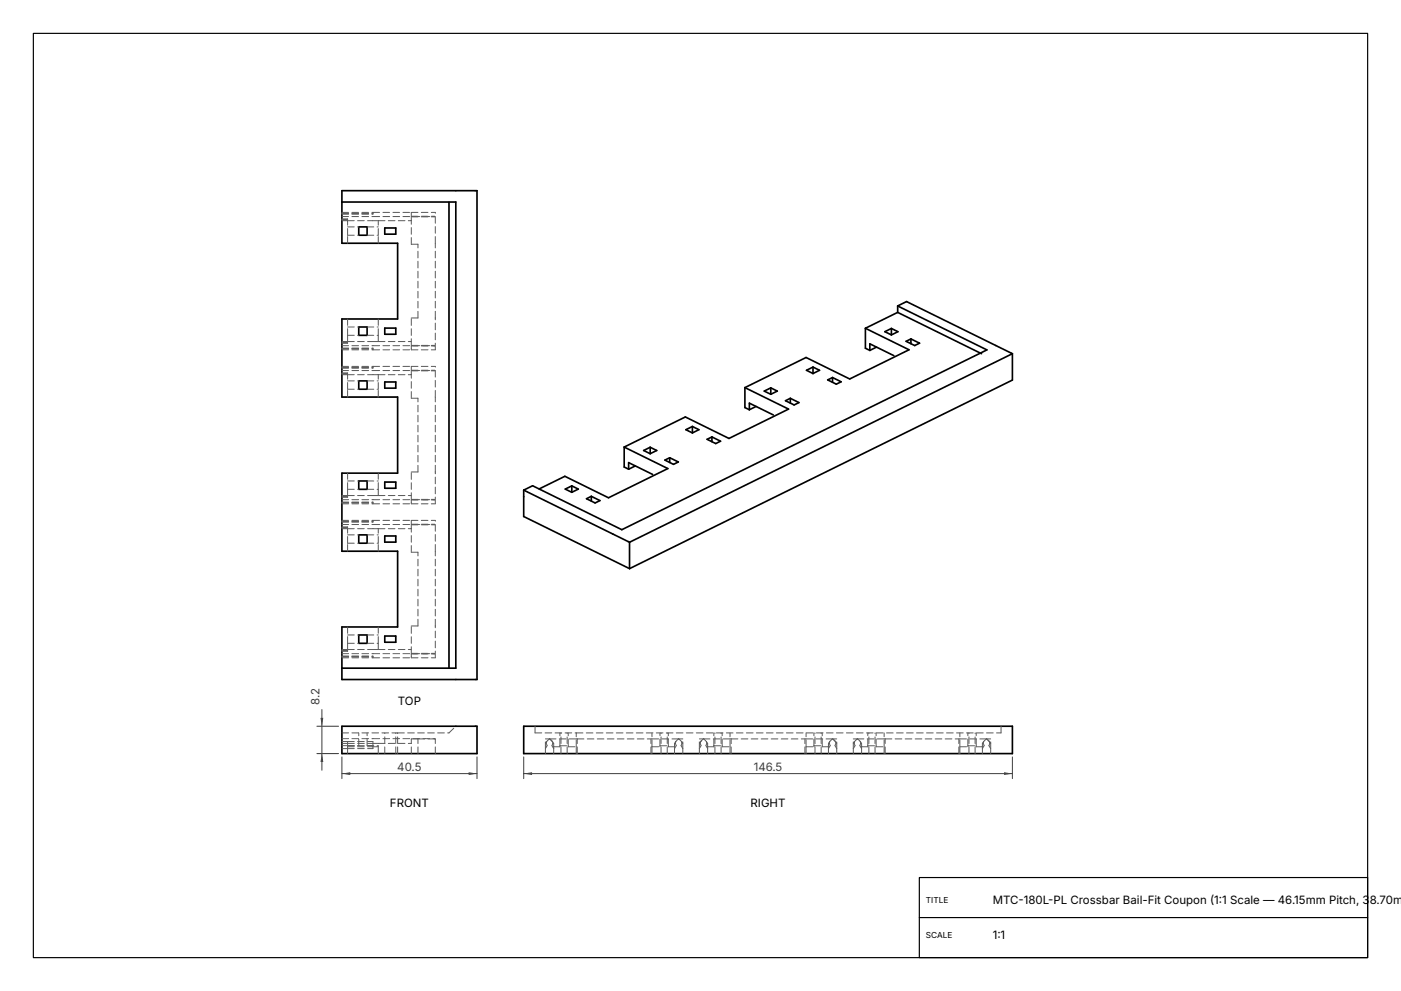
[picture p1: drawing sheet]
<svg xmlns="http://www.w3.org/2000/svg" width="420mm" height="297mm" viewBox="0 0 420 297" stroke-linecap="round" stroke-linejoin="round" font-family="sans-serif">
<g fill="none" stroke="#000" stroke-width=".5">
<path d="M102.5 57.2h40.5v146.5h-40.5v-15.8h16.7v-22.7h-16.7v-23.4h16.7v-22.8h-16.7v-23.4h16.7v-22.7h-16.7zM102.5 60.6h34.1v139.6h-34.1M107.6 68h2.5v2.5h-2.5zM115.4 68.3h3.3v1.9h-3.3zM134.6 60.6v139.6M107.6 98h2.5v2.5h-2.5zM115.4 98.3h3.3v1.9h-3.3zM259.4 98.4l13.1 6.4-17.8 8.8-13.1-6.5-18.3 9.1M259.4 98.4v6l1.4 .6M267.2 98.4l2 1-2 1M267.2 98.4l-1.9 1 1.9 1M267.2 98.4v2"/>
<path d="M269.1 91.7l2.7-1.3 31.7 15.6M269.1 91.7l26.8 13.2-109.5 53.9-26.7-13.2-2.7 1.3M269.1 93.6l-9.7 4.8M269.1 91.7v1.9M269.1 93.6l25.2 12.4M107.6 114.2h2.5v2.5h-2.5zM115.4 114.5h3.3v1.8h-3.3zM223.3 116.2l13.1 6.4-17.9 8.8-13-6.4-18.4 9M223.3 116.2v5.9l1.3 .7M231.1 116.2l1.9 1-1.9 1M231.1 116.2l-2 1 2 1M231.1 116.2v2"/>
<path d="M236.9 119.4v1.4M243.7 110l2 1-2 .9M243.7 110l-1.9 1 1.9 .9M243.7 110v1.9M248.1 113.9l1.5-.8 2.6 1.3-1.5 .7zM249.6 113.1v1.5M260.8 105v-2l7.2 3.6M262.8 104l-2 1M271.6 102.3l1.5-.7 2.6 1.2-1.5 .8zM273.1 101.6v1.4M303.5 106v7.9l-114.8 56.5M303.5 106l-114.8 56.5"/>
<path d="M187.1 134l13.1 6.4-17.8 8.8-13.1-6.5-7.7 3.8M187.1 134v6l1.4 .6M190.5 139.6l-2 1M194.9 134l2 1-2 1M194.9 134l-1.9 1 1.9 1M194.9 134v2M199.3 137.9l1.5-.7 2.6 1.3-1.5 .7zM200.8 137.2v1.4M207.6 127.8l1.9 1-1.9 .9M207.6 127.8l-2 1 2 .9M207.6 127.8v1.9M212 131.7l1.4-.8 2.6 1.3-1.4 .7z"/>
<path d="M213.4 130.9v1.5M224.6 122.8v-2l7.3 3.6M226.7 121.8l-2.1 1M235.5 120.1l1.4-.7 2.6 1.3-1.4 .7zM107.6 144.1h2.5v2.6h-2.5zM115.4 144.5h3.3v1.8h-3.3zM157 146.9v7.9l31.7 15.6M157 146.9l31.7 15.6M171.4 145.6l-1.9 1 1.9 .9M171.4 145.6l2 1-2 .9M171.4 145.6v1.9M175.8 149.5l1.5-.7 2.6 1.2-1.5 .7z"/>
<path d="M177.3 148.8v1.4M188.5 140.6v-2l7.2 3.6M107.6 160.3h2.5v2.5h-2.5zM115.4 160.6h3.3v1.9h-3.3zM188.7 162.5v7.9M107.6 190.3h2.5v2.5h-2.5zM115.4 190.6h3.3v1.9h-3.3zM102.5 217.7h40.5v8.2h-40.5zM157 217.7h146.5v8.2h-146.5z"/>
</g>
<g fill="none" stroke="#5a5a5a" stroke-width=".3" stroke-dasharray="2 1">
<path d="M102.5 66.1h1.7M102.5 65.9h1.7M102.5 65.8h1.7M102.5 65.6h1.7M102.5 64.9h9.3M102.5 64.2h9.3M102.5 64h9.3M102.5 63.9h9.3M102.5 63.7h9.3M104.2 72.9v-2.4M104.2 70.5v-4.4M104.2 70.5h3.4"/>
<path d="M104.2 68h3.4M104.2 66.1v-.3M104.2 65.8v-.2M104.2 66.1h7.6M110.1 70.5h3.3M110.1 68h3.3M111.8 66.1h1.6M111.8 64.9h18.5M111.8 64.2v-.3M111.8 63.7v.2M111.8 63.7h11.5M113.4 72.9v-2.4"/>
<path d="M113.4 70.5v-4.4M113.4 66.1h9.9M123.3 73.2v-7.1M123.3 66.1v-1.1M123.3 73.2h2M123.3 65h7M123.3 64.8v-1.1M123.3 64.8h7M123.3 63.7h7.2M130.3 65v-.1M130.3 64.9v-.1M130.5 72.9v-9.2"/>
<path d="M104.2 98h3.4M110.1 98h3.3M123.3 95.3h2M125.3 95.3v-22.1M130.5 95.6v-.3M130.5 95.3v-22.4M102.5 112.3h1.7M102.5 112h1.7M102.5 111.9h1.7M102.5 111.8h1.7M102.5 111.1h9.3M102.5 110.3h9.3"/>
<path d="M102.5 110.2h9.3M102.5 110.1h9.3M102.5 109.8h9.3M102.5 104.8h9.3M102.5 104.6h9.3M102.5 104.5h9.3M102.5 104.3h9.3M102.5 103.6h9.3M102.5 102.9h1.7M102.5 102.7h1.7M102.5 102.6h1.7M102.5 102.4h1.7"/>
<path d="M104.2 119v-2.3M104.2 116.6v-4.3M104.2 116.7h3.4M104.2 114.2h3.4M104.2 112.3v-.4M104.2 111.9v-.1M104.2 112.3h7.6M104.2 102.9v-.3M104.2 102.4v.2M104.2 102.4v-1.9M104.2 100.5v-4.9M104.2 102.4h7.6"/>
<path d="M104.2 100.5h3.4M110.1 116.7h3.3M110.1 114.2h3.3M110.1 100.5h3.3M111.8 112.3h1.6M111.8 111.1h18.5M111.8 110.3v-.2M111.8 109.8v.3M111.8 109.8h11.5M111.8 104.8v-.3M111.8 104.5v-.2M111.8 104.8h11.5"/>
<path d="M111.8 103.6h18.5M111.8 102.4h1.6M113.4 119v-2.3M113.4 116.6v-4.3M113.4 102.4v-1.9M113.4 100.5v-4.9M113.4 102.4h9.9M113.4 112.3h9.9M123.3 119.4v-7.1M123.3 112.3v-1.2M123.3 119.4h2M123.3 111.1h7"/>
<path d="M123.3 111v-1.2M123.3 111h7M123.3 109.8h7.2M123.3 104.8v-.3M123.3 104.5v-.8M123.3 104.8h7.2M123.3 103.7h7M123.3 103.5v-8.2M123.3 103.5h7M130.3 111.1h.1M130.3 111h.1M130.3 103.7v-.1"/>
<path d="M130.3 103.6v-.1M130.5 119v-9.2M130.5 104.8v-9.2M102.5 158.4h1.7M102.5 158.2h1.7M102.5 158.1h1.7M102.5 157.9h1.7M102.5 157.2h9.3M102.5 156.5h9.3M102.5 156.3h9.3M102.5 156.2h9.3M102.5 156h9.3"/>
<path d="M102.5 151h9.3M102.5 150.7h9.3M102.5 150.6h9.3M102.5 150.5h9.3M102.5 149.8h9.3M102.5 149h1.7M102.5 148.9h1.7M102.5 148.8h1.7M102.5 148.5h1.7M104.2 158.4v-.3M104.2 158.1v-.2M104.2 158.4h7.6"/>
<path d="M104.2 149v-.2M104.2 148.8v-.3M104.2 148.5v-1.8M104.2 146.6v-4.8M104.2 148.5h7.6M104.2 146.7h3.4M104.2 144.1h3.4M110.1 146.7h3.3M110.1 144.1h3.3M111.8 158.4h1.6M111.8 157.2h18.5M111.8 156.5v-.3"/>
<path d="M111.8 156v.2M111.8 156h11.5M111.8 151v-.4M111.8 150.6v-.1M111.8 151h11.5M111.8 149.8h18.5M111.8 148.5h1.6M113.4 158.4h9.9M113.4 148.5v-1.8M113.4 146.6v-4.8M113.4 148.5h9.9M123.3 158.4v-1.1"/>
<path d="M123.3 157.3h7M123.3 157.1v-1.1M123.3 157.1h7M123.3 156h7.2M123.3 151v-.4M123.3 150.6v-.8M123.3 151h7.2M123.3 149.8h7M123.3 149.7v-8.2M123.3 149.7h7M123.3 141.5h2M125.3 141.5v-22.1"/>
<path d="M130.3 157.3v-.1M130.3 157.2v-.1M130.3 149.8h.1M130.3 149.7h.1M130.5 151v-9.2M130.5 141.8v-.3M130.5 141.4v-22.4M104.2 165.2v-2.4M104.2 162.8v-4.4M104.2 162.8h3.4M104.2 160.3h3.4M110.1 162.8h3.3"/>
<path d="M110.1 160.3h3.3M113.4 165.2v-2.4M113.4 162.8v-4.4M123.3 165.5v-7.1M123.3 165.5h2M130.5 165.2v-9.2M102.5 197.1h9.3M102.5 196.9h9.3M102.5 196.8h9.3M102.5 196.6h9.3M102.5 195.9h9.3M102.5 195.2h1.7"/>
<path d="M102.5 195h1.7M102.5 194.9h1.7M102.5 194.7h1.7M104.2 195.2v-.3M104.2 194.7v.2M104.2 194.7v-1.9M104.2 192.8v-4.9M104.2 194.7h7.6M104.2 192.8h3.4M104.2 190.3h3.4M110.1 192.8h3.3M110.1 190.3h3.3"/>
<path d="M111.8 197.1v-.3M111.8 196.8v-.2M111.8 197.1h11.5M111.8 195.9h18.5M111.8 194.7h1.6M113.4 194.7v-1.9M113.4 192.8v-4.9M113.4 194.7h9.9M123.3 197.1v-.3M123.3 196.8v-.8M123.3 197.1h7.2M123.3 196h7"/>
<path d="M123.3 195.8v-8.2M123.3 195.8h7M123.3 187.6h2M125.3 187.6v-22.1M130.3 196v-.1M130.3 195.9v-.1M130.5 197.1v-9.2M130.5 187.9v-.3M130.5 187.6v-22.4M102.5 219.7h16.7M119.2 219.7h15.4M134.6 219.7l2-2"/>
<path d="M160.4 219.7v-2M160.4 219.7h12.3M172.8 219.7h127.3M300.1 219.7v-2M102.5 224.4h1.7M102.5 223.5h1.7M102.5 222.8h1.7M102.5 222.2h1.7M102.5 221.4h9.3M104.2 225.9v-1.5M104.2 224.3v-.5M104.2 223.8v-.3"/>
<path d="M104.2 223.5v-.7M104.2 223.8h7.6M104.2 223.5h3.4M104.2 222.8v-.6M104.2 224.4h7.6M104.2 223.5h7.6M104.2 222.8h7.6M104.2 222.2h7.6M107.6 223.5v-3.8M110.1 223.5v-3.8M110.1 223.5h3.3M111.8 224.4v-.9"/>
<path d="M111.8 223.5v-.7M111.8 222.8v-.6M111.8 222.8h1.6M111.8 221.4h18.5M111.8 223.8h1.6M113.4 225.9v-2.1M113.4 223.8v-.3M113.4 222.8h9.9M115.4 225.9v-6.2M118.7 225.9v-6.2M119.2 225.9v-6.2M123.3 225.9v-3.1"/>
<path d="M123.3 222.8v-1.3M123.3 221.5h2M125.3 225.9v-4.4M125.3 221.5h5M130.3 221.5v-.1M130.3 221.5h.2M130.5 225.9v-4.4M163.5 225.9v-1.5M163.5 224.3v-2.8M163.5 224.4l.5-.9M163.5 222.8l.4-.6M163.5 221.5h1.2"/>
<path d="M163.8 222.8l.1-.6M163.9 222.2l.8-.7M164 223.5l-.2-.7M164.7 221.4h.1M164.7 221.5h8M164.8 221.5l-.1-.1M164.8 221.5l.8 .7-.5-.5M165.5 223.5l.2-.7M165.7 222.8l-.1-.6M166 225.9v-1.5M166 224.3v-.5M166 223.8v-1"/>
<path d="M166 224.4l-.5-.9M166 223.8h1.8M166 222.8l-.4-.6M167.8 223.8v-.3M167.8 223.5v-3.8M167.8 223.5h2.6M168.2 225.9v-6.2M170 225.9v-6.2M170.4 223.8v-.3M170.4 223.8h2.3M170.4 223.5v-3.8M172.7 225.9v-2.1"/>
<path d="M172.7 223.8v-4.1M172.8 221.5h.2M173 225.9v-4.4M173.1 221.5h22.3M195.1 225.9v-4.4M195.4 225.9v-2.1M195.4 223.8v-4.1M195.4 223.8h2.5M195.5 221.5h7.9M197.9 223.8v-.3M197.9 223.5v-3.8M197.9 223.5h2.5"/>
<path d="M198.2 225.9v-6.2M200 225.9v-6.2M200.4 223.8v-.3M200.4 223.8h1.8M200.4 223.5v-3.8M202.2 225.9v-1.5M202.2 224.3v-.5M202.2 223.8v-1M202.2 224.4l.5-.9M202.2 222.8l.4-.6M202.5 222.8l.1-.6M202.6 222.2l.8-.7"/>
<path d="M202.7 223.5l-.2-.7M203.4 221.4h.1M203.4 221.5h1.3M203.5 221.5v-.1M204.2 223.5l.2-.7M204.3 222.2l-.8-.7M204.4 222.8l-.1-.6M204.7 225.9v-1.5M204.7 224.3v-2.8M204.7 224.4l-.5-.9M204.7 222.8l-.4-.6M209.7 225.9v-1.5"/>
<path d="M209.7 224.3v-2.8M209.7 224.4l.5-.9M209.7 222.8l.3-.6M209.7 221.5h1.1M209.9 222.8l.1-.6M210 222.2l.3-.3-.3 .3M210.2 223.5l-.3-.7M210.3 221.9l.6-.5M210.8 221.5h8M211 221.5l-.1-.1M211.6 223.5l.3-.7M211.8 222.2l-.8-.7"/>
<path d="M211.8 222.2l.3 .6M211.9 222.8l-.1-.6M212.1 225.9v-1.5M212.1 224.3v-.5M212.1 223.8v-1M212.1 224.4l-.5-.9M212.1 223.8h1.9M214 223.8v-.3M214 223.5v-3.8M214 223.5h2.5M214.3 225.9v-6.2M216.2 225.9v-6.2"/>
<path d="M216.5 223.8v-.3M216.5 223.8h2.3M216.5 223.5v-3.8M218.8 225.9v-2.1M218.8 223.8v-4.1M218.9 221.5h.3M219.2 225.9v-4.4M219.2 221.5h22.5M241.3 225.9v-4.4M241.7 225.9v-2.1M241.7 223.8v-4.1M241.7 223.8h2.3"/>
<path d="M241.7 221.5h7.8M244 223.8v-.3M244 223.5v-3.8M244 223.5h2.5M244.3 225.9v-6.2M246.2 225.9v-6.2M246.5 223.8v-.3M246.5 223.8h1.9M246.5 223.5v-3.8M248.4 225.9v-1.5M248.4 224.3v-.5M248.4 223.8v-1"/>
<path d="M248.4 224.4l.5-.9M248.4 222.8l.3-.6M248.6 222.8l.1-.6M248.7 222.2l1-.7M248.9 223.5l-.3-.7M249.5 221.5h1.3M249.7 221.5l.8 .7-.8-.7M250.3 223.5l.3-.7M250.5 222.2l.1 .6M250.8 225.9v-1.5M250.8 224.3v-2.8M250.8 224.4l-.5-.9"/>
<path d="M250.8 222.8l-.3-.6M255.8 225.9v-1.5M255.8 224.3v-2.8M255.8 224.4l.5-.9M255.8 222.8l.4-.6M255.8 221.5h1.2M256.1 222.8l.1-.6M256.2 222.2l.8-.7M256.3 223.5l-.2-.7M257 221.4h.1M257 221.5h8M257.1 221.5v-.1"/>
<path d="M257.8 223.5l.2-.7M257.9 222.2l-.8-.7M258 222.8l-.1-.6M258.3 225.9v-1.5M258.3 224.3v-.5M258.3 223.8v-1M258.3 224.4l-.5-.9M258.3 223.8h1.8M258.3 222.8l-.4-.6M260.1 223.8v-.3M260.1 223.5v-3.8M260.1 223.5h2.6"/>
<path d="M260.5 225.9v-6.2M262.3 225.9v-6.2M262.7 223.8v-.3M262.7 223.8h2.3M262.7 223.5v-3.8M265 225.9v-2.1M265 223.8v-4.1M265.1 221.5h.2M265.3 225.9v-4.4M265.4 221.5h22.4M287.5 225.9v-4.4M287.8 225.9v-2.1"/>
<path d="M287.8 223.8v-4.1M287.8 223.8h2.4M287.8 221.5h7.9M290.2 223.8v-.3M290.2 223.5v-3.8M290.2 223.5h2.5M290.5 225.9v-6.2M292.3 225.9v-6.2M292.7 223.8v-.3M292.7 223.8h1.8M292.7 223.5v-3.8M294.5 225.9v-1.5"/>
<path d="M294.5 224.3v-.5M294.5 223.8v-1M294.5 224.4l.5-.9M294.5 222.8l.2-.2M294.7 222.6l.2-.4M294.8 222.8l.1-.6M294.9 222.2l.8-.7M295 223.5l-.2-.7M295.7 221.4h.1M295.7 221.5h1.3M295.8 221.5l-.1-.1M295.8 221.5l.8 .7-.5-.5"/>
<path d="M296.5 223.5l.2-.7M296.7 222.8l-.1-.6M297 225.9v-1.5M297 224.3v-2.8M297 224.4l-.5-.9M297 222.8l-.4-.6"/>
</g>
<path d="M102.5 226.9v6.5M102.5 231.9h40.5M143 226.9v6.5" fill="none" stroke="#3c3c3c" stroke-width=".3"/>
<g fill="#3c3c3c">
<path d="M102.5 231.9l2.5-.5v.9z"/>
<path d="M140.5 231.4l2.5 .5-2.5 .4z"/>
</g>
<path d="M95 217.7h6.5M96.5 212.7v18.2M95 225.9h6.5" fill="none" stroke="#3c3c3c" stroke-width=".3"/>
<g fill="#3c3c3c">
<path d="M96.5 225.9l.4 2.5h-.8z"/>
<path d="M96.1 215.2h.8l-.4 2.5z"/>
</g>
<path d="M157 226.9v6.5M157 231.9h146.5M303.5 226.9v6.5" fill="none" stroke="#3c3c3c" stroke-width=".3"/>
<g fill="#3c3c3c">
<path d="M157 231.9l2.5-.5v.9z"/>
<path d="M301 231.4l2.5 .5-2.5 .4z"/>
</g>
<path d="M10 10h400v277h-400zM275.6 263h134.4v24h-134.4zM275.6 275h134.4" fill="none" stroke="#000" stroke-width=".35"/>
<g font-size="3.4" fill="#3c3c3c">
<text x="95.8" y="211.3" transform="rotate(-90 95.8 211.3)">8.2</text>
<text x="119.1" y="231.2">40.5</text>
<text x="225.9" y="231.2">146.5</text>
</g>
<g font-size="3.4">
<text x="119.3" y="211.2">TOP</text>
<text x="116.9" y="241.9">FRONT</text>
<text x="225" y="241.9">RIGHT</text>
<text x="297.6" y="271">MTC-180L-PL Crossbar Bail-Fit Coupon (1:1 Scale — 46.15mm Pitch, 38.70mm</text>
<text x="297.6" y="281.5">1:1</text>
</g>
<g font-size="2.5">
<text x="277.6" y="270.7">TITLE</text>
<text x="277.6" y="281.2">SCALE</text>
</g>
</svg>
